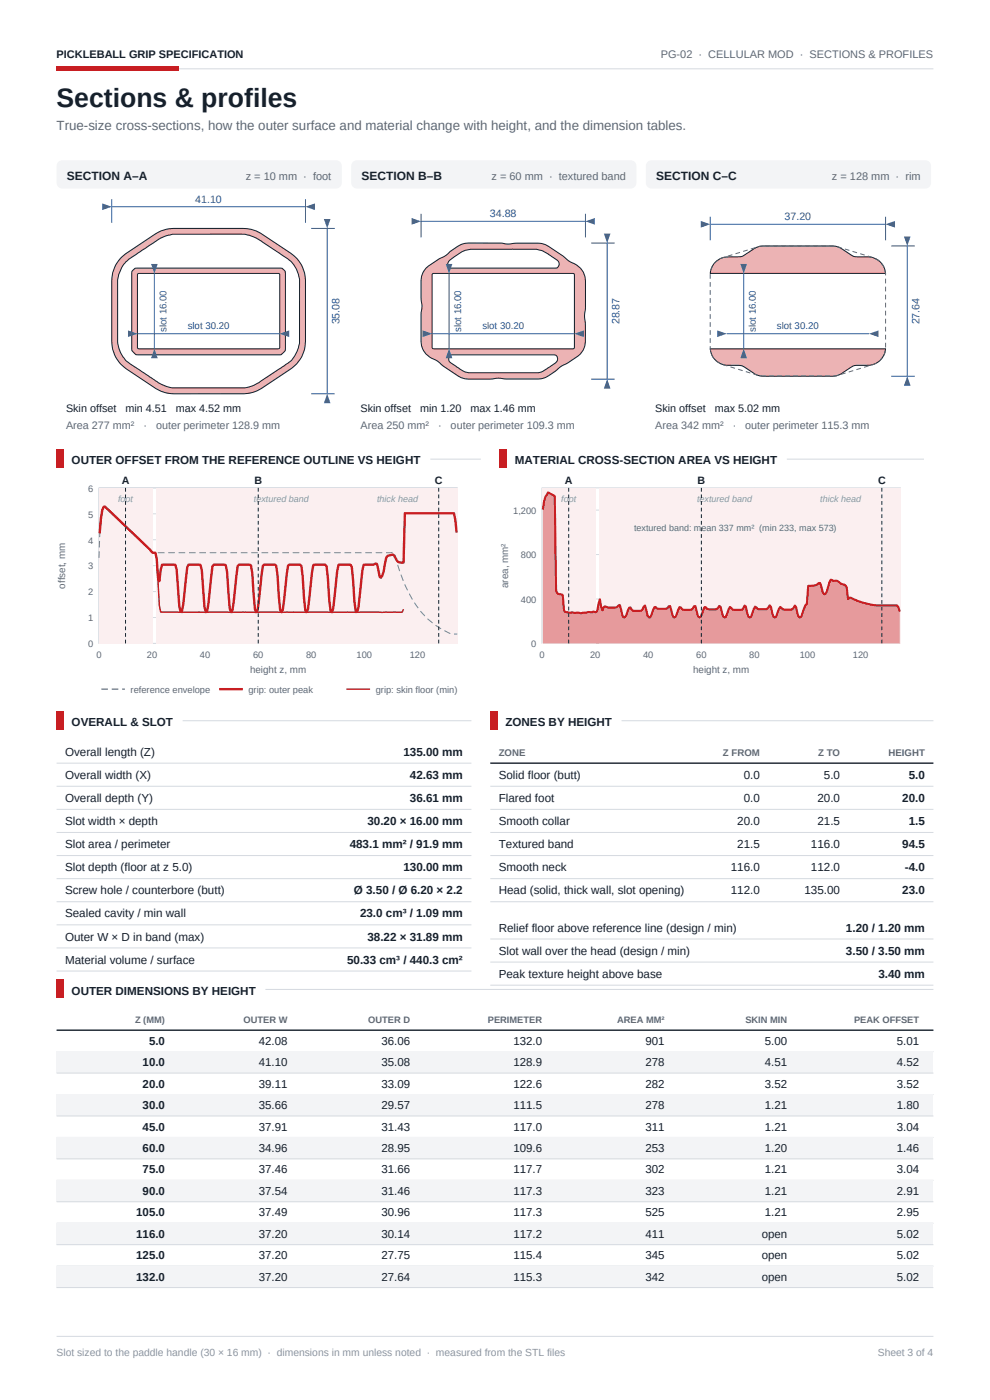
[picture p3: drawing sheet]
<svg xmlns="http://www.w3.org/2000/svg" width="210mm" height="297mm" viewBox="0 0 210 297" stroke-linecap="round" stroke-linejoin="round" font-family="sans-serif">
<path d="M12 14.6h186" fill="none" stroke="#d5dae0" stroke-width=".21"/>
<path d="M12 14.1h26v1h-26z" fill-rule="evenodd" fill="#c81e22"/>
<path d="M12 283.5h186" fill="none" stroke="#d5dae0" stroke-width=".21"/>
<path d="M12.2 34.5l.6-.4 .4-.1h58.1a1.2 1.2 0 0 1 1.2 1.2v3.6a1.2 1.2 0 0 1-1.2 1.2h-58.1a1.2 1.2 0 0 1-1.2-1.2v-3.6z" fill-rule="evenodd" fill="#f3f4f6"/>
<path d="M25.6 54.8l1-1 6.3-4.2a7 7 0 0 1 3.8-1.1h14.8a7.1 7.1 0 0 1 3.7 .9l6.5 4.3a7.1 7.1 0 0 1 3.1 5.6v13.1a7.1 7.1 0 0 1-3.3 6l-6 4a7.2 7.2 0 0 1-3.7 1.1h-15.4a7.2 7.2 0 0 1-3.3-1l-6.3-4.2a7.1 7.1 0 0 1-3.1-5.9v-12.7a7.2 7.2 0 0 1 1.9-4.9zM26.7 55.6a6.3 6.3 0 0 0-1.5 2.7l-.3 1.1v13.2a6.7 6.7 0 0 0 3.9 5.3l3.2 2.2a13.4 13.4 0 0 0 4.4 2.2h15.6l1.5-.4 1.4-.7 4.7-3.2a7.8 7.8 0 0 0 3.4-3.4l.5-1.8v-13.6a6.5 6.5 0 0 0-3.6-5l-4.4-3a7.3 7.3 0 0 0-4.7-1.5h-14.2a8.3 8.3 0 0 0-4 1.8l-5.2 3.4zM28.1 57.4l.5-.5h.4h30.4a1.15 1.15 0 0 1 1.1 1.1v16a1.71 1.71 0 0 1-1.1 1.3h-30.2a1.56 1.56 0 0 1-1.3-1.3v-16zM29.2 58.1v15.6l.1 .2 29.8 .1 .2-.1v-15.6l-.1-.2-29.8-.1z" fill-rule="evenodd" fill="#ecb3b4" stroke="#16202b" stroke-width=".22"/>
<path d="M23.7 42.3v5M23.7 43.9h41.1M64.8 42.3v5" fill="none" stroke="#1e5aa8" stroke-width=".21"/>
<g fill="#1e5aa8">
<path d="M21.7 43.2l2 .7-2 .7z"/>
<path d="M64.8 43.9l2-.7v1.4z"/>
</g>
<path d="M66 48.5h5M69.4 48.5v35M66 83.5h5" fill="none" stroke="#1e5aa8" stroke-width=".21"/>
<g fill="#1e5aa8">
<path d="M68.7 46.5h1.4l-.7 2z"/>
<path d="M69.4 83.5l.7 2h-1.4z"/>
</g>
<path d="M29.2 70.8h30.2" fill="none" stroke="#1e5aa8" stroke-width=".21"/>
<g fill="#1e5aa8">
<path d="M27.2 70.1l2 .7-2 .7z"/>
<path d="M59.4 70.8l2-.7v1.4z"/>
</g>
<path d="M32.8 58v16" fill="none" stroke="#1e5aa8" stroke-width=".21"/>
<g fill="#1e5aa8">
<path d="M32.1 56h1.4l-.7 2z"/>
<path d="M32.8 74l.7 2h-1.4z"/>
</g>
<path d="M74.7 34.5l.6-.4 .4-.1h58.1a1.2 1.2 0 0 1 1.2 1.2v3.6a1.2 1.2 0 0 1-1.2 1.2h-58.1a1.2 1.2 0 0 1-1.2-1.2v-3.6z" fill-rule="evenodd" fill="#f3f4f6"/>
<path d="M90.3 56.9a15.9 15.9 0 0 1 4.3-2.7 7.9 7.9 0 0 1 4.8-2.6h7.1a5.9 5.9 0 0 0 3 0l5.5 .1a14.4 14.4 0 0 1 5.5 3.5l.8 .5a4.1 4.1 0 0 1 2.9 3.8v6.2a6.8 6.8 0 0 0 0 3.2v3.6a3.9 3.9 0 0 1-1.6 3l-2.1 1.5-1.6 .8a8.2 8.2 0 0 1-4.8 2.6h-7.1a6.2 6.2 0 0 0-3 0h-4.7l-1.5-.3-4.2-2.8a5.9 5.9 0 0 0-2.5-1.6 4 4 0 0 1-1.8-3.2v-6.2a5.8 5.8 0 0 0 0-3v-3.8a4 4 0 0 1 1-2.6zM91.7 58.1v15.6l.1 .3h29.8l.2-.2v-15.5l-.1-.3h-29.8zM95.5 55.1a1.02 1.02 0 0 0-.2 1.7l22.5 .1a.92 .92 0 0 0 .8-.8 .92 .92 0 0 0-.5-1l-.8-.5a8.7 8.7 0 0 0-3.5-1.7h-14l-1.7 .4zM95.3 75.6l-.1 .2a.9 .9 0 0 0 .4 1.2l1.7 1.1a4.3 4.3 0 0 0 2.1 1h14.7l1-.3 1.5-1a2.77 2.77 0 0 0 1.7-1.7l-.1-.5-.3-.3h-.4h-21.6z" fill-rule="evenodd" fill="#ecb3b4" stroke="#16202b" stroke-width=".22"/>
<path d="M89.3 45.4v5M89.3 47h34.9M124.2 45.4v5" fill="none" stroke="#1e5aa8" stroke-width=".21"/>
<g fill="#1e5aa8">
<path d="M87.3 46.3l2 .7-2 .7z"/>
<path d="M124.2 47l2-.7v1.4z"/>
</g>
<path d="M125.4 51.6h5M128.8 51.6v28.8M125.4 80.4h5" fill="none" stroke="#1e5aa8" stroke-width=".21"/>
<g fill="#1e5aa8">
<path d="M128.1 49.6h1.4l-.7 2z"/>
<path d="M128.8 80.4l.7 2h-1.4z"/>
</g>
<path d="M91.7 70.8h30.2" fill="none" stroke="#1e5aa8" stroke-width=".21"/>
<g fill="#1e5aa8">
<path d="M89.7 70.1l2 .7-2 .7z"/>
<path d="M121.9 70.8l2-.7v1.4z"/>
</g>
<path d="M95.3 58v16" fill="none" stroke="#1e5aa8" stroke-width=".21"/>
<g fill="#1e5aa8">
<path d="M94.6 56h1.4l-.7 2z"/>
<path d="M95.3 74l.7 2h-1.4z"/>
</g>
<path d="M137.5 34.2l.7-.2h58.1a1.2 1.2 0 0 1 1.2 1.2v3.6a1.2 1.2 0 0 1-1.2 1.2h-58.1a1.2 1.2 0 0 1-1.2-1.2v-3.6l.1-.4z" fill-rule="evenodd" fill="#f3f4f6"/>
<path d="M151.8 55.6a4.1 4.1 0 0 1 3.3-1.1h2.1l.5-.2a6.6 6.6 0 0 1 4.2-2.1h14.8a6.2 6.2 0 0 1 4 2 4.6 4.6 0 0 0 3.3 .3 3.8 3.8 0 0 1 3.8 3.5h-37.1l.3-1.3zM150.7 74h37.2a3.9 3.9 0 0 1-4.2 3.5l-2.7 .1a11.9 11.9 0 0 1-3.6 2.1l-15.6 .1a6.2 6.2 0 0 1-4-2l-.9-.3a5.9 5.9 0 0 1-4.8-.8 3.8 3.8 0 0 1-1.4-2.7z" fill-rule="evenodd" fill="#ecb3b4" stroke="#16202b" stroke-width=".22"/>
<path d="M161.9 52.2l-.8 .1-7.9 2.4a3.8 3.8 0 0 0-2.5 3.3v16a3.8 3.8 0 0 0 2.9 3.4l7.6 2.4h15.6l8.5-2.5a3.8 3.8 0 0 0 2.6-3.3l-.1-16a3.8 3.8 0 0 0-2.7-3.4l-7.8-2.4h-15.4" fill="none" stroke="#5d6875" stroke-width=".21" stroke-dasharray="1 .7" stroke-linecap="butt"/>
<path d="M150.7 46v5M150.7 47.6h37.2M187.9 46v5" fill="none" stroke="#1e5aa8" stroke-width=".21"/>
<g fill="#1e5aa8">
<path d="M148.7 46.9l2 .7-2 .7z"/>
<path d="M187.9 47.6l2-.7v1.4z"/>
</g>
<path d="M189.1 52.2h5M192.5 52.2v27.6M189.1 79.8h5" fill="none" stroke="#1e5aa8" stroke-width=".21"/>
<g fill="#1e5aa8">
<path d="M191.8 50.2h1.4l-.7 2z"/>
<path d="M192.5 79.8l.7 2h-1.4z"/>
</g>
<path d="M154.2 70.8h30.2" fill="none" stroke="#1e5aa8" stroke-width=".21"/>
<g fill="#1e5aa8">
<path d="M152.2 70.1l2 .7-2 .7z"/>
<path d="M184.4 70.8l2-.7v1.4z"/>
</g>
<path d="M157.8 58v16" fill="none" stroke="#1e5aa8" stroke-width=".21"/>
<g fill="#1e5aa8">
<path d="M157.1 56h1.4l-.7 2z"/>
<path d="M157.8 74l.7 2h-1.4z"/>
</g>
<path d="M12 95.3h1.5v3.9h-1.5z" fill-rule="evenodd" fill="#c81e22"/>
<path d="M91.3 97.4h10.7" fill="none" stroke="#d5dae0" stroke-width=".21"/>
<path d="M106 95.3h1.5v3.9h-1.5z" fill-rule="evenodd" fill="#c81e22"/>
<path d="M166.9 97.4h29.1" fill="none" stroke="#d5dae0" stroke-width=".21"/>
<path d="M21 103.5h76v33h-76z" fill-rule="evenodd" fill="#fff" stroke="#d5dae0" stroke-width=".21"/>
<path d="M21 120h76M21 114.5h76M21 109h76M32.3 103.5v33M43.5 103.5v33M54.8 103.5v33M66 103.5v33M77.3 103.5v33M88.6 103.5v33M97 103.5h-76v33h76M21 131h76M21 125.5h76" fill="none" stroke="#d5dae0" stroke-width=".21"/>
<g fill="#fbeff0">
<path d="M21 103.5h11.3v33h-11.3z" fill-rule="evenodd"/>
<path d="M33.1 103.5h53.2v33h-53.2z" fill-rule="evenodd"/>
<path d="M71.7 103.5h25.3v33h-25.3z" fill-rule="evenodd"/>
</g>
<path d="M21 118.4a40 40 0 0 1 .8-10.4l.2-.4 .1-.2 .2 .1 9.7 9.3a1.16 1.16 0 0 0 1.4 .4h50.1l.2 .4a31.5 31.5 0 0 0 5.7 12.3l1.5 1.6 2.7 1.9a5.1 5.1 0 0 0 3.4 1.1" fill="none" stroke="#7a8494" stroke-width=".22" stroke-dasharray="1.4 .8" stroke-linecap="butt"/>
<path d="M96.9 113l-.6-4.1h-10.4l-.3 10.4h-.3a1.19 1.19 0 0 1-1.4-.9l-.6-.8-1.1 .3-.3 .4-.5 2.9-.6 1.4-.3-.2-.5-2.7-.3-.2-.6 .3h-1.9l-.3 1.2-.9 7.9-.3 .9-.2-.1-.3-2-.6-7.4a.94 .94 0 0 0-1.1-.5h-1.7l-.3 1.3-.8 8-.3 .8-.3-.3-.3-2.3-.5-7.2a1.09 1.09 0 0 0-1.2-.3l-1.6 .1-1.2 9.3-.2 .7-.3-.4-.9-9.4-.3-.3h-2.2l-.3 .2-1.1 9.4-.3 .5-.3-.5-.8-9.4-.3-.2h-2.3l-.2 .2-1.2 9.5-.2 .4-.3-.7-.6-7.6-.3-1.7-.3-.1h-2.2l-.3 .3-1.1 9.5-.3 .3-.3-.8-.5-7.8-.3-1.4-1.7-.1a1.1 1.1 0 0 0-1.1 .3l-1.2 9.6-.2 .1-.3-1-.6-7.8-.3-1.1-2.5-.1-.3 .5-.8 7.9-.3 1.5-.3 .1-.3-1.2-.5-7.8-.3-1h-2.8l-.6 3.5-.3-.7-.3-4-.2-1.3a.89 .89 0 0 1-1.2-.7l-9.5-9.1h-.3l-.3 .7-.6 4.9M46.5 146.2h5" fill="none" stroke="#c81e22" stroke-width=".5"/>
<path d="M21.1 113.2l.6-5 .3-.6 .3-.1 9.5 9.2a.89 .89 0 0 0 1.2 .6l.2 1.3 .6 9.9 .3 1.3 50.9 .1h.3l.3-.7M73.5 146.2h5" fill="none" stroke="#821416" stroke-width=".3"/>
<path d="M21.5 146.2h5" fill="none" stroke="#7a8494" stroke-width=".3" stroke-dasharray="1.4 .8" stroke-linecap="butt"/>
<path d="M26.6 103.5v33M54.8 103.5v33M93.1 103.5v33" fill="none" stroke="#16202b" stroke-width=".21" stroke-dasharray=".8 .6" stroke-linecap="butt"/>
<path d="M115 103.5h76v33h-76z" fill-rule="evenodd" fill="#fff" stroke="#d5dae0" stroke-width=".21"/>
<path d="M115 103.5v33h76M115 117.6h76M115 108.2h76M126.3 103.5v33M137.5 103.5v33M148.8 103.5v33M160 103.5v33M171.3 103.5v33M182.6 103.5v33M115 127.1h76" fill="none" stroke="#d5dae0" stroke-width=".21"/>
<g fill="#fbeff0">
<path d="M115 103.5h11.3v33h-11.3z" fill-rule="evenodd"/>
<path d="M127.1 103.5h53.2v33h-53.2z" fill-rule="evenodd"/>
<path d="M165.7 103.5h25.3v33h-25.3z" fill-rule="evenodd"/>
</g>
<path d="M116.3 104.5l1.4 .7 .3 20.1 .2 .6 1.2 .3 .2 3.3 .3 .3 .9 .2 1.7-.1 .8 .2 1.4-.3 .9 .1 .2-.2 .6 .2 .3-.3 .5-2.5 .3 1.7 .3 .7 .3-.7 .3-.2 .8 .3a2.65 2.65 0 0 0 2.3-.6l.5 2.3 .3 .4h.3l.8-2 .3-.1 .6 .7h1.7l.8-1.1 .6 2.2 .3 .3 .2-.1 .9-2 .3-.1a1.27 1.27 0 0 0 1.4 .4h.3a.95 .95 0 0 0 1.1-.6h.3l.5 2.1 .3 .3 .3-.1 .8-2.1 .3 .1a1.13 1.13 0 0 0 1.4 .5l.9-.1 .5-.7h.3l.6 2.2 .3 .2 .2-.1 .9-2.1a2.92 2.92 0 0 0 2.5 .4l.6-.7 .3 .2 .5 2.2 .3 .1 .3-.2 .8-2 .3 .2a1.26 1.26 0 0 0 1.4 .4h.9l.5-.9 .3 .2 .6 2.2 .3 .1 .2-.2 .9-2.1 .3 .2a1.33 1.33 0 0 0 1.4 .4 1.17 1.17 0 0 0 1.4-.9l.3 .4 .5 2.1 .3 .1 .3-.3 .5-1.6 .3-.4a1.83 1.83 0 0 0 2 .6 1.01 1.01 0 0 0 1.1-.8l.3 .4 .6 2 .2 .1 .3-.3a6.1 6.1 0 0 1 1.2-2.6l.2-3.8a2.93 2.93 0 0 0 2.3-.6h.3l.5 2 .3 .4 .3-.1 .3-.5 .8-2.5 .9 .2a1.44 1.44 0 0 1 1.4 .7 1.22 1.22 0 0 1 1.1 .7l.3 2.5 .3-.3h.2a16 16 0 0 0 9.1 1.6h.8l.6 1.3v6.8h-75.8v-28.4a5.5 5.5 0 0 1 1.2-3.6z" fill-rule="evenodd" fill="#e69a9c"/>
<path d="M115.1 108.1a5.5 5.5 0 0 1 1.2-3.6l1.4 .7 .3 20.1 .2 .6 1.2 .3 .2 3.3 .3 .3 .9 .2 1.7-.1 .8 .2 1.4-.3 .9 .1 .2-.2 .6 .2 .3-.3 .5-2.5 .3 1.7 .3 .7 .3-.7 .3-.2 .8 .3a2.65 2.65 0 0 0 2.3-.6l.5 2.3 .3 .4h.3l.8-2 .3-.1 .6 .7h1.7l.8-1.1 .6 2.2 .3 .3 .2-.1 .9-2 .3-.1a1.27 1.27 0 0 0 1.4 .4h.3a.95 .95 0 0 0 1.1-.6h.3l.5 2.1 .3 .3 .3-.1 .8-2.1 .3 .1a1.13 1.13 0 0 0 1.4 .5l.9-.1 .5-.7h.3l.6 2.2 .3 .2 .2-.1 .9-2.1a2.92 2.92 0 0 0 2.5 .4l.6-.7 .3 .2 .5 2.2 .3 .1 .3-.2 .8-2 .3 .2a1.26 1.26 0 0 0 1.4 .4h.9l.5-.9 .3 .2 .6 2.2 .3 .1 .2-.2 .9-2.1 .3 .2a1.33 1.33 0 0 0 1.4 .4 1.17 1.17 0 0 0 1.4-.9l.3 .4 .5 2.1 .3 .1 .3-.3 .5-1.6 .3-.4a1.83 1.83 0 0 0 2 .6 1.01 1.01 0 0 0 1.1-.8l.3 .4 .6 2 .2 .1 .3-.3a6.1 6.1 0 0 1 1.2-2.6l.2-3.8a2.93 2.93 0 0 0 2.3-.6h.3l.5 2 .3 .4 .3-.1 .3-.5 .8-2.5 .9 .2a1.44 1.44 0 0 1 1.4 .7 1.22 1.22 0 0 1 1.1 .7l.3 2.5 .3-.3h.2a16 16 0 0 0 9.1 1.6h.8l.6 1.3" fill="none" stroke="#c81e22" stroke-width=".45"/>
<path d="M120.6 103.5v33M148.8 103.5v33M187.1 103.5v33" fill="none" stroke="#16202b" stroke-width=".21" stroke-dasharray=".8 .6" stroke-linecap="butt"/>
<path d="M12 150.8h1.5v3.9h-1.5z" fill-rule="evenodd" fill="#c81e22"/>
<path d="M38.7 152.9h61.3M12 161.9h88M12 166.8h88M12 171.7h88M12 176.6h88M12 181.5h88M12 186.4h88M12 191.3h88M12 196.2h88M12 201.1h88M12 206h88" fill="none" stroke="#d5dae0" stroke-width=".21"/>
<path d="M104 150.8h1.5v3.9h-1.5z" fill-rule="evenodd" fill="#c81e22"/>
<path d="M131.8 152.9h66.2M104 166.8h94M104 171.7h94M104 176.6h94M104 181.5h94M104 186.4h94M104 191.3h94M104 199.2h94M104 204.1h94M104 209h94" fill="none" stroke="#d5dae0" stroke-width=".21"/>
<path d="M104 161.9h94" fill="none" stroke="#16202b" stroke-width=".3"/>
<path d="M12 207.8h1.5v3.9h-1.5z" fill-rule="evenodd" fill="#c81e22"/>
<path d="M56.3 209.9h141.7M12 223.1h186" fill="none" stroke="#d5dae0" stroke-width=".21"/>
<path d="M12 218.5h186" fill="none" stroke="#16202b" stroke-width=".3"/>
<path d="M12 223.1h186v4.5h-186z" fill-rule="evenodd" fill="#f3f4f6"/>
<path d="M12 227.6h186M12 232.2h186" fill="none" stroke="#d5dae0" stroke-width=".21"/>
<path d="M12 232.2h186v4.6h-186z" fill-rule="evenodd" fill="#f3f4f6"/>
<path d="M12 236.8h186M12 241.3h186" fill="none" stroke="#d5dae0" stroke-width=".21"/>
<path d="M12 241.3h186v4.6h-186z" fill-rule="evenodd" fill="#f3f4f6"/>
<path d="M12 245.9h186M12 250.4h186" fill="none" stroke="#d5dae0" stroke-width=".21"/>
<path d="M12 250.4h186v4.5h-186z" fill-rule="evenodd" fill="#f3f4f6"/>
<path d="M12 254.9h186M12 259.5h186" fill="none" stroke="#d5dae0" stroke-width=".21"/>
<path d="M12 259.5h186v4.6h-186z" fill-rule="evenodd" fill="#f3f4f6"/>
<path d="M12 264.1h186M12 268.6h186" fill="none" stroke="#d5dae0" stroke-width=".21"/>
<path d="M12 268.6h186v4.6h-186z" fill-rule="evenodd" fill="#f3f4f6"/>
<path d="M12 273.2h186" fill="none" stroke="#d5dae0" stroke-width=".21"/>
<text font-size="5.6" fill="#16202b" x="12" y="22.6">Sections &amp; profiles</text>
<text font-size="2.8" fill="#5d6875" x="12" y="27.6">True-size cross-sections, how the outer surface and material change with height, and the dimension tables.</text>
<g font-size="2.5" fill="#16202b">
<text x="14.2" y="38.1">SECTION A–A</text>
<text x="76.7" y="38.1">SECTION B–B</text>
<text x="139.2" y="38.1">SECTION C–C</text>
<text x="15.2" y="98.5">OUTER OFFSET FROM THE REFERENCE OUTLINE VS HEIGHT</text>
<text x="109.2" y="98.5">MATERIAL CROSS-SECTION AREA VS HEIGHT</text>
<text x="15.2" y="154">OVERALL &amp; SLOT</text>
<text x="107.2" y="154">ZONES BY HEIGHT</text>
<text x="13.8" y="160.3">Overall length (Z)</text>
<text x="85.6" y="160.3">135.00 mm</text>
<text x="13.8" y="165.2">Overall width (X)</text>
<text x="86.9" y="165.2">42.63 mm</text>
<text x="105.8" y="165.2">Solid floor (butt)</text>
<text x="157.8" y="165.2">0.0</text>
<text x="174.8" y="165.2">5.0</text>
<text x="192.8" y="165.2">5.0</text>
<text x="13.8" y="170.1">Overall depth (Y)</text>
<text x="86.9" y="170.1">36.61 mm</text>
<text x="105.8" y="170.1">Flared foot</text>
<text x="157.8" y="170.1">0.0</text>
<text x="173.4" y="170.1">20.0</text>
<text x="191.4" y="170.1">20.0</text>
<text x="13.8" y="175">Slot width × depth</text>
<text x="13.8" y="179.9">Slot area / perimeter</text>
<text x="74.2" y="179.9">483.1 mm² / 91.9 mm</text>
<text x="77.9" y="175">30.20 × 16.00 mm</text>
<text x="105.8" y="175">Smooth collar</text>
<text x="105.8" y="179.9">Textured band</text>
<text x="156.4" y="175">20.0</text>
<text x="156.4" y="179.9">21.5</text>
<text x="172" y="179.9">116.0</text>
<text x="173.4" y="175">21.5</text>
<text x="191.4" y="179.9">94.5</text>
<text x="192.8" y="175">1.5</text>
<text x="13.8" y="184.8">Slot depth (floor at z 5.0)</text>
<text x="85.6" y="184.8">130.00 mm</text>
<text x="105.8" y="184.8">Smooth neck</text>
<text x="155" y="184.8">116.0</text>
<text x="172" y="184.8">112.0</text>
<text x="191.9" y="184.8">-4.0</text>
<text x="13.8" y="189.7">Screw hole / counterbore (butt)</text>
<text x="75.1" y="189.7">Ø 3.50 / Ø 6.20 × 2.2</text>
<text x="105.8" y="189.7">Head (solid, thick wall, slot opening)</text>
<text x="155" y="189.7">112.0</text>
<text x="170.6" y="189.7">135.00</text>
<text x="191.4" y="189.7">23.0</text>
<text x="13.8" y="194.6">Sealed cavity / min wall</text>
<text x="76.4" y="194.6">23.0 cm³ / 1.09 mm</text>
<text x="105.8" y="197.6">Relief floor above reference line (design / min)</text>
<text x="179.5" y="197.6">1.20 / 1.20 mm</text>
<text x="13.8" y="199.5">Outer W × D in band (max)</text>
<text x="77.9" y="199.5">38.22 × 31.89 mm</text>
<text x="105.8" y="202.5">Slot wall over the head (design / min)</text>
<text x="179.5" y="202.5">3.50 / 3.50 mm</text>
<text x="13.8" y="204.4">Material volume / surface</text>
<text x="73.6" y="204.4">50.33 cm³ / 440.3 cm²</text>
<text x="105.8" y="207.4">Peak texture height above base</text>
<text x="186.3" y="207.4">3.40 mm</text>
<text x="15.2" y="211">OUTER DIMENSIONS BY HEIGHT</text>
</g>
<g font-size="2.4" fill="#16202b">
<text x="31.6" y="221.6">5.0</text>
<text x="54.9" y="221.6">42.08</text>
<text x="80.9" y="221.6">36.06</text>
<text x="108.9" y="221.6">132.0</text>
<text x="136.9" y="221.6">901</text>
<text x="162.3" y="221.6">5.00</text>
<text x="190.3" y="221.6">5.01</text>
<text x="30.3" y="226.2">10.0</text>
<text x="54.9" y="226.2">41.10</text>
<text x="80.9" y="226.2">35.08</text>
<text x="108.9" y="226.2">128.9</text>
<text x="136.9" y="226.2">278</text>
<text x="162.3" y="226.2">4.51</text>
<text x="190.3" y="226.2">4.52</text>
<text x="30.3" y="230.7">20.0</text>
<text x="54.9" y="230.7">39.11</text>
<text x="80.9" y="230.7">33.09</text>
<text x="108.9" y="230.7">122.6</text>
<text x="136.9" y="230.7">282</text>
<text x="162.3" y="230.7">3.52</text>
<text x="190.3" y="230.7">3.52</text>
<text x="30.3" y="235.3">30.0</text>
<text x="30.3" y="239.8">45.0</text>
<text x="54.9" y="235.3">35.66</text>
<text x="54.9" y="239.8">37.91</text>
<text x="80.9" y="235.3">29.57</text>
<text x="80.9" y="239.8">31.43</text>
<text x="108.9" y="235.3">111.5</text>
<text x="108.9" y="239.8">117.0</text>
<text x="136.9" y="235.3">278</text>
<text x="136.9" y="239.8">311</text>
<text x="162.3" y="235.3">1.21</text>
<text x="162.3" y="239.8">1.21</text>
<text x="190.3" y="235.3">1.80</text>
<text x="190.3" y="239.8">3.04</text>
<text x="30.3" y="244.4">60.0</text>
<text x="54.9" y="244.4">34.96</text>
<text x="80.9" y="244.4">28.95</text>
<text x="108.9" y="244.4">109.6</text>
<text x="136.9" y="244.4">253</text>
<text x="162.3" y="244.4">1.20</text>
<text x="190.3" y="244.4">1.46</text>
<text x="30.3" y="248.9">75.0</text>
<text x="54.9" y="248.9">37.46</text>
<text x="80.9" y="248.9">31.66</text>
<text x="108.9" y="248.9">117.7</text>
<text x="136.9" y="248.9">302</text>
<text x="162.3" y="248.9">1.21</text>
<text x="190.3" y="248.9">3.04</text>
<text x="30.3" y="253.5">90.0</text>
<text x="54.9" y="253.5">37.54</text>
<text x="80.9" y="253.5">31.46</text>
<text x="108.9" y="253.5">117.3</text>
<text x="136.9" y="253.5">323</text>
<text x="162.3" y="253.5">1.21</text>
<text x="190.3" y="253.5">2.91</text>
<text x="28.9" y="258">105.0</text>
<text x="28.9" y="262.6">116.0</text>
<text x="54.9" y="258">37.49</text>
<text x="54.9" y="262.6">37.20</text>
<text x="80.9" y="258">30.96</text>
<text x="80.9" y="262.6">30.14</text>
<text x="108.9" y="258">117.3</text>
<text x="108.9" y="262.6">117.2</text>
<text x="136.9" y="258">525</text>
<text x="136.9" y="262.6">411</text>
<text x="161.6" y="262.6">open</text>
<text x="162.3" y="258">1.21</text>
<text x="190.3" y="258">2.95</text>
<text x="190.3" y="262.6">5.02</text>
<text x="28.9" y="267.1">125.0</text>
<text x="54.9" y="267.1">37.20</text>
<text x="80.9" y="267.1">27.75</text>
<text x="108.9" y="267.1">115.4</text>
<text x="136.9" y="267.1">345</text>
<text x="161.6" y="267.1">open</text>
<text x="190.3" y="267.1">5.02</text>
<text x="28.9" y="271.7">132.0</text>
<text x="54.9" y="271.7">37.20</text>
<text x="80.9" y="271.7">27.64</text>
<text x="108.9" y="271.7">115.3</text>
<text x="136.9" y="271.7">342</text>
<text x="161.6" y="271.7">open</text>
<text x="190.3" y="271.7">5.02</text>
</g>
<g font-size="2.3" fill="#16202b">
<text x="12" y="12.4">PICKLEBALL GRIP SPECIFICATION</text>
<text x="14" y="87.5">Skin offset</text>
<text x="26.6" y="87.5">min 4.51</text>
<text x="37.3" y="87.5">max 4.52 mm</text>
<text x="76.5" y="87.5">Skin offset</text>
<text x="89.1" y="87.5">min 1.20</text>
<text x="99.8" y="87.5">max 1.46 mm</text>
<text x="139" y="87.5">Skin offset</text>
<text x="151.6" y="87.5">max 5.02 mm</text>
<text x="25.8" y="102.6">A</text>
<text x="54" y="102.6">B</text>
<text x="92.2" y="102.6">C</text>
<text x="119.8" y="102.6">A</text>
<text x="148" y="102.6">B</text>
<text x="186.2" y="102.6">C</text>
</g>
<g font-size="2.3" fill="#5d6875">
<text x="140.2" y="12.4">PG-02 · CELLULAR MOD · SECTIONS &amp; PROFILES</text>
<text x="52.1" y="38.1">z = 10 mm · foot</text>
<text x="104.3" y="38.1">z = 60 mm · textured band</text>
<text x="176.5" y="38.1">z = 128 mm · rim</text>
<text x="14" y="91.1">Area 277 mm²</text>
<text x="30.4" y="91.1">·</text>
<text x="33.1" y="91.1">outer perimeter 128.9 mm</text>
<text x="76.5" y="91.1">Area 250 mm²</text>
<text x="92.9" y="91.1">·</text>
<text x="95.6" y="91.1">outer perimeter 109.3 mm</text>
<text x="139" y="91.1">Area 342 mm²</text>
<text x="155.4" y="91.1">·</text>
<text x="158.1" y="91.1">outer perimeter 115.3 mm</text>
</g>
<g font-size="2.3" fill="#1e5aa8">
<text x="41.4" y="43">41.10</text>
<text x="103.9" y="46.1">34.88</text>
<text x="166.4" y="46.7">37.20</text>
<text x="72" y="68.8" transform="rotate(-90 72 68.8)">35.08</text>
<text x="131.4" y="68.8" transform="rotate(-90 131.4 68.8)">28.87</text>
<text x="195.1" y="68.8" transform="rotate(-90 195.1 68.8)">27.64</text>
</g>
<g font-size="2.2" fill="#8b95a1">
<text x="12" y="287.6">Slot sized to the paddle handle (30 × 16 mm) · dimensions in mm unless noted · measured from the STL files</text>
<text x="186.2" y="287.6">Sheet 3 of 4</text>
</g>
<g font-size="2.1" fill="#5d6875">
<text x="13.8" y="124.9" transform="rotate(-90 13.8 124.9)">offset, mm</text>
<text x="107.8" y="124.7" transform="rotate(-90 107.8 124.7)">area, mm²</text>
<text x="53" y="142.8">height z, mm</text>
<text x="147" y="142.8">height z, mm</text>
</g>
<g font-size="2" fill="#1e5aa8">
<text x="35.4" y="70.4" transform="rotate(-90 35.4 70.4)">slot 16.00</text>
<text x="39.8" y="69.9">slot 30.20</text>
<text x="97.9" y="70.4" transform="rotate(-90 97.9 70.4)">slot 16.00</text>
<text x="102.3" y="69.9">slot 30.20</text>
<text x="160.4" y="70.4" transform="rotate(-90 160.4 70.4)">slot 16.00</text>
<text x="164.8" y="69.9">slot 30.20</text>
</g>
<g font-size="2" fill="#5d6875">
<text x="18.7" y="104.3">6</text>
<text x="18.7" y="109.8">5</text>
<text x="108.9" y="109">1,200</text>
<text x="18.7" y="115.3">4</text>
<text x="110.5" y="118.4">800</text>
<text x="18.7" y="120.8">3</text>
<text x="18.7" y="131.8">1</text>
<text x="18.7" y="126.3">2</text>
<text x="110.5" y="127.9">400</text>
<text x="18.7" y="137.3">0</text>
<text x="112.7" y="137.3">0</text>
<text x="20.5" y="139.5">0</text>
<text x="31.2" y="139.5">20</text>
<text x="42.4" y="139.5">40</text>
<text x="53.7" y="139.5">60</text>
<text x="64.9" y="139.5">80</text>
<text x="75.6" y="139.5">100</text>
<text x="86.9" y="139.5">120</text>
<text x="114.5" y="139.5">0</text>
<text x="125.2" y="139.5">20</text>
<text x="136.4" y="139.5">40</text>
<text x="147.7" y="139.5">60</text>
<text x="158.9" y="139.5">80</text>
<text x="169.6" y="139.5">100</text>
<text x="180.9" y="139.5">120</text>
<text x="27.7" y="147.1">reference envelope</text>
<text x="52.7" y="147.1">grip: outer peak</text>
<text x="79.7" y="147.1">grip: skin floor (min)</text>
<text x="105.8" y="160.3">ZONE</text>
<text x="153.4" y="160.3">Z FROM</text>
<text x="173.5" y="160.3">Z TO</text>
<text x="188.5" y="160.3">HEIGHT</text>
<text x="28.6" y="217.1">Z (MM)</text>
<text x="51.7" y="217.1">OUTER W</text>
<text x="78.1" y="217.1">OUTER D</text>
<text x="103.5" y="217.1">PERIMETER</text>
<text x="130.9" y="217.1">AREA MM²</text>
<text x="158.1" y="217.1">SKIN MIN</text>
<text x="181.2" y="217.1">PEAK OFFSET</text>
</g>
<g font-size="1.9" fill="#8b95a1">
<text x="25" y="106.5">foot</text>
<text x="53.9" y="106.5">textured band</text>
<text x="80" y="106.5">thick head</text>
<text x="119" y="106.5">foot</text>
<text x="147.9" y="106.5">textured band</text>
<text x="174" y="106.5">thick head</text>
</g>
<text font-size="1.9" fill="#5d6875" x="134.5" y="112.7">textured band: mean 337 mm² (min 233, max 573)</text>
</svg>
